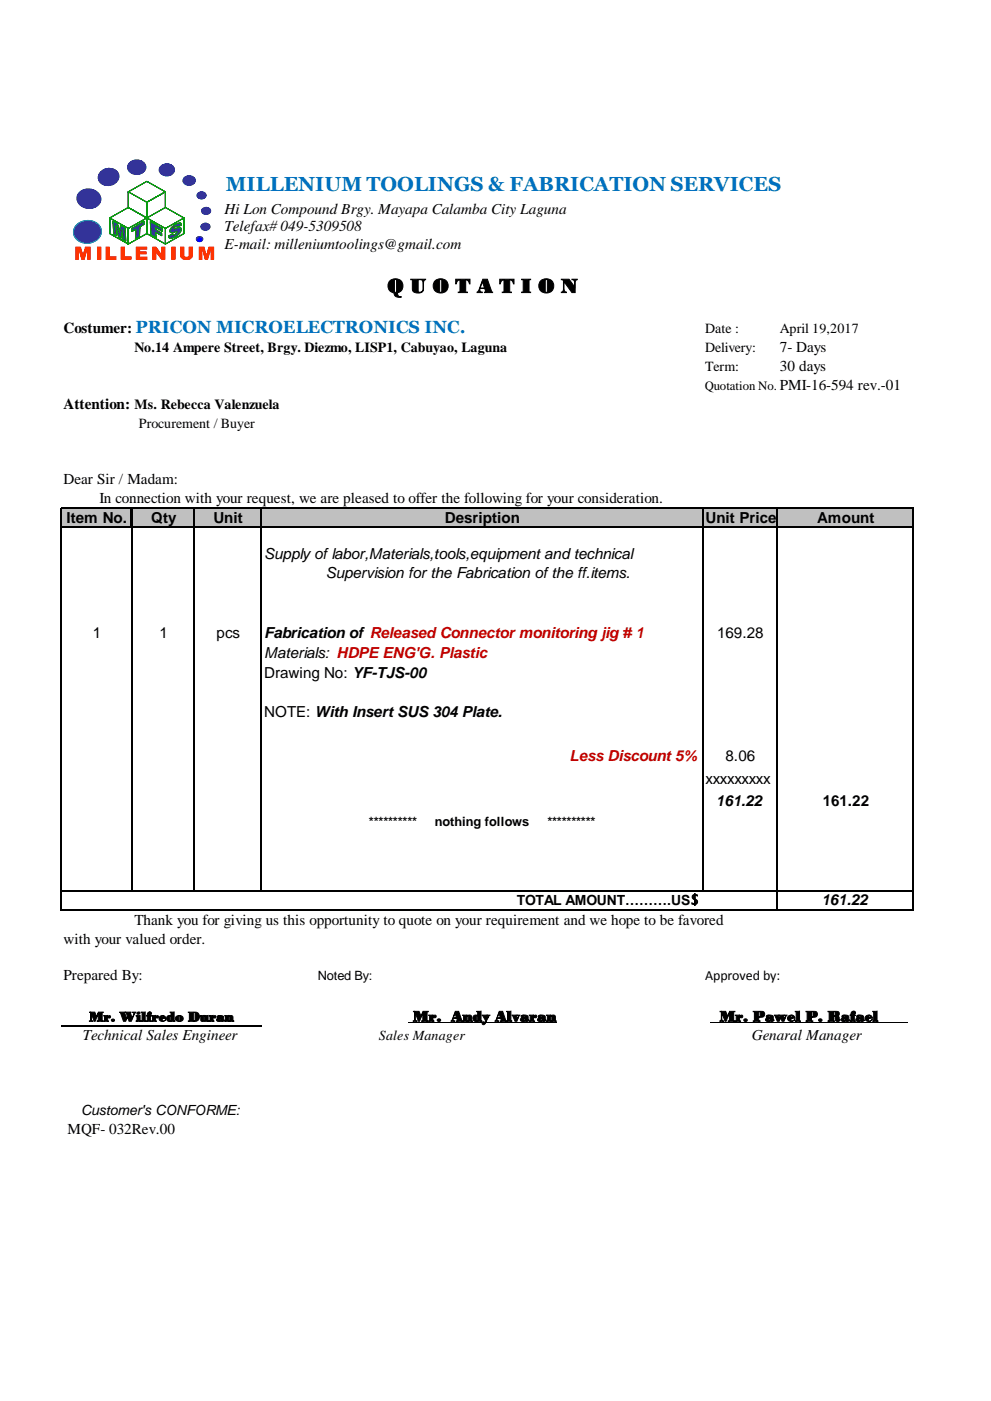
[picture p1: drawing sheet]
<svg xmlns="http://www.w3.org/2000/svg" width="210mm" height="297mm" viewBox="0 0 210 297" stroke-linecap="round" stroke-linejoin="round" font-family="sans-serif">
<path d="M13 107.6h180.5v4.2h-180.5z" fill-rule="evenodd" fill="#c0c0c0"/>
<path d="M86.5 216.7h31.4M150.4 216.7h41.8" fill="none" stroke="#000" stroke-width=".21"/>
<g fill="none" stroke="#000" stroke-width=".25">
<path d="M12.9 107.6v85.3M13 107.7h14.6M13 111.8h14.6M27.9 111.9v77M28.1 107.7h165.5M28.1 111.8h165.5M41.2 107.8v81.1M55.4 107.8v81.1M148.9 107.8v81.1M164.7 107.8v85.1M193.5 107.8v85.1M13 188.7h180.6"/>
<path d="M13 192.8h180.6M12.9 217.4h42.5"/>
</g>
<path d="M27.6 107.6h.5v4.3h-.5z" fill-rule="evenodd" fill="#000"/>
<g fill="none" stroke="#090" stroke-width=".21">
<path d="M23.3 46.2v3.3l3.9 2.2M23.3 46.2l3.9 2.2M27.2 40.6v3.4M27.2 48.4v3.3M27.2 40.6l3.9 2.3M27.2 44l7.8 4.4M27.2 40.6l3.9-2.2 3.9 2.2M27.2 44l-3.9 2.2M31.1 42.9v6.6M31.1 49.5l3.9 2.2M31.1 49.5l-3.9 2.2M35 40.6v3.4"/>
<path d="M35 48.4v3.3M35 40.6l-3.9 2.3M35 44l-7.8 4.4M35 44l4 2.2M39 46.2v3.3l-4 2.2M39 46.2l-4 2.2"/>
</g>
<path d="M23.9 46.8l.5 .3a.83 .83 0 0 1 .6 1l.3 1.1 .3-1.4 .2 .1a1.16 1.16 0 0 1 .8 1.5l.1 1.7a.93 .93 0 0 1-.7-1.2v-1.3l-.4 1.9-.5-.3-.5-2.4 .1 2.1-.6-.3z" fill-rule="evenodd" fill="#339"/>
<path d="M23.9 46.8l.5 .3a.83 .83 0 0 1 .6 1l.3 1.1 .3-1.4 .2 .1a1.16 1.16 0 0 1 .8 1.5l.1 1.7a.93 .93 0 0 1-.7-1.2v-1.3l-.4 1.9-.5-.3-.5-2.4 .1 2.1-.6-.3z" fill="none" stroke="#090" stroke-width=".21"/>
<path d="M31.9 47l2.5 1.4v.6l-1.5-.8v.4l1.3 .8 .1 .5-1.3-.7v1.1l-1-.6z" fill-rule="evenodd" fill="#339"/>
<path d="M31.9 47l2.5 1.4v.6l-1.5-.8v.4l1.3 .8 .1 .5-1.3-.7v1.1l-1-.6z" fill="none" stroke="#090" stroke-width=".21"/>
<path d="M36.4 48.1a2.44 2.44 0 0 1 1.9-.8l.1 .4-.8 .4a.4 .4 0 0 0-.5 0 .4 .4 0 0 0-.2 .4l.6-.2a.52 .52 0 0 1 .8 0 .52 .52 0 0 1 0 .7 2.88 2.88 0 0 1-2.3 1.5l-.2-.5 .8-.5v.2a.54 .54 0 0 0 .6-.1 .54 .54 0 0 0 .2-.5l-.8 .2a.47 .47 0 0 1-.6-.2 .47 .47 0 0 1 .2-.7z" fill-rule="evenodd" fill="#339"/>
<path d="M36.4 48.1a2.44 2.44 0 0 1 1.9-.8l.1 .4-.8 .4a.4 .4 0 0 0-.5 0 .4 .4 0 0 0-.2 .4l.6-.2a.52 .52 0 0 1 .8 0 .52 .52 0 0 1 0 .7 2.88 2.88 0 0 1-2.3 1.5l-.2-.5 .8-.5v.2a.54 .54 0 0 0 .6-.1 .54 .54 0 0 0 .2-.5l-.8 .2a.47 .47 0 0 1-.6-.2 .47 .47 0 0 1 .2-.7z" fill="none" stroke="#090" stroke-width=".21"/>
<path d="M28 48.4l2.5-1.5v.2a.59 .59 0 0 1-.6 .8l-.3 .2-.1 2-.8 .5 .1-2-.8 .5z" fill-rule="evenodd" fill="#339"/>
<path d="M28 48.4l2.5-1.5v.2a.59 .59 0 0 1-.6 .8l-.3 .2-.1 2-.8 .5 .1-2-.8 .5z" fill="none" stroke="#090" stroke-width=".21"/>
<g fill="#339">
<path d="M21.3 36.3a2.35 2.35 0 0 1 4 1 2.4 2.4 0 0 1-1.9 2.1 2.4 2.4 0 0 1-2.6-1.2 1.76 1.76 0 0 1 .5-1.9z" fill-rule="evenodd"/>
<path d="M27.5 34.3a2.16 2.16 0 0 1 3.5 1.1 2.08 2.08 0 0 1-2 1.7 2.08 2.08 0 0 1-2.1-1.6l.1-.4z" fill-rule="evenodd"/>
<path d="M33.9 35.2a1.83 1.83 0 0 1 3.2 .7 1.77 1.77 0 0 1-1.7 1.5 1.77 1.77 0 0 1-1.8-1.3z" fill-rule="evenodd"/>
<path d="M38.9 37.6a1.51 1.51 0 0 1 2.6 .6 1.46 1.46 0 0 1-1.4 1.2 1.46 1.46 0 0 1-1.4-1.1z" fill-rule="evenodd"/>
<path d="M41.9 40.8a1.05 1.05 0 0 1 1.2-.2 1.05 1.05 0 0 1 .6 1.1 1.06 1.06 0 0 1-1.2 .5 1.06 1.06 0 0 1-.8-1.1z" fill-rule="evenodd"/>
<path d="M41.7 50.2a.7 .7 0 0 1 1.1-.1 .7 .7 0 0 1-.2 1.1 .7 .7 0 0 1-.9-.1 .7 .7 0 0 1 0-.9z" fill-rule="evenodd"/>
<path d="M17 40.5a2.87 2.87 0 0 1 4.4 1.4 2.54 2.54 0 0 1-4 2 1.96 1.96 0 0 1-.4-3.4z" fill-rule="evenodd"/>
<path d="M16.1 47.8a3.2 3.2 0 0 1 5.3 .6 2.6 2.6 0 0 1-2.7 3.1 2.5 2.5 0 0 1-2.9-3.2z" fill-rule="evenodd"/>
</g>
<path d="M16.1 47.8a3.2 3.2 0 0 1 5.3 .6 2.6 2.6 0 0 1-2.7 3.1 2.5 2.5 0 0 1-2.9-3.2z" fill="none" stroke="#099" stroke-width=".21"/>
<g fill="#339">
<path d="M42.9 44.1a1.05 1.05 0 0 1 1.2-.2 1.05 1.05 0 0 1 .6 1.1 1.06 1.06 0 0 1-1.3 .5 1.06 1.06 0 0 1-.7-1.1z" fill-rule="evenodd"/>
<path d="M42.7 47.5a1.05 1.05 0 0 1 1.2-.2 1.05 1.05 0 0 1 .6 1 1.06 1.06 0 0 1-1.2 .6 1.06 1.06 0 0 1-.8-1.2z" fill-rule="evenodd"/>
</g>
<g fill="#f30">
<path d="M16 52.3h1.1l.5 1.6 .4-1.6h1.2v2.7h-.7v-2.1l-.6 2.1h-.6l-.6-2.1v2.1h-.7z" fill-rule="evenodd"/>
<path d="M20.6 52.3h.8v2.7h-.8z" fill-rule="evenodd"/>
<path d="M22.4 52.3h.9v2h1.4v.7h-2.3z" fill-rule="evenodd"/>
<path d="M25.6 52.3h.9v2h1.4v.7h-2.3z" fill-rule="evenodd"/>
<path d="M28.8 52.3h2.4v.6h-1.5v.4h1.4v.6h-1.4v.5h1.5v.6h-2.4z" fill-rule="evenodd"/>
<path d="M32.3 52.3h.2a.71 .71 0 0 1 1 .6l.7 .9v-1.5h.8v2.7h-.3a.71 .71 0 0 1-1-.6l-.6-.9v1.5h-.8z" fill-rule="evenodd"/>
<path d="M36.3 52.3h.9v2.7h-.9z" fill-rule="evenodd"/>
<path d="M38.1 52.3h.9v1.7a.49 .49 0 0 0 .5 .4 .49 .49 0 0 0 .5-.4v-1.7h.9v.4a2.45 2.45 0 0 1-.3 2 1.5 1.5 0 0 1-1.9 .2 1.5 1.5 0 0 1-.6-1.8z" fill-rule="evenodd"/>
<path d="M42.1 52.3h1.2l.4 1.6 .5-1.6h1.2v2.7h-.8v-2.1l-.5 2.1h-.7l-.5-2.1v2.1h-.8z" fill-rule="evenodd"/>
</g>
<g fill="#339">
<path d="M35 35a.89 .89 0 0 1 1.2-.2 .89 .89 0 0 1 .2 1.3 .89 .89 0 0 1-1.2 .1 .89 .89 0 0 1-.2-1.2z" fill-rule="evenodd"/>
<path d="M39.6 37.5a.75 .75 0 0 1 1.2-.1 .75 .75 0 0 1-.2 1.2 .75 .75 0 0 1-.9-.2 .75 .75 0 0 1-.1-.9z" fill-rule="evenodd"/>
<path d="M43.4 44.5a.6 .6 0 0 1 .7-.2 .6 .6 0 0 1 .4 .7 .6 .6 0 0 1-.8 .2 .6 .6 0 0 1-.3-.7z" fill-rule="evenodd"/>
<path d="M43.4 48a.53 .53 0 0 1 .6-.3 .53 .53 0 0 1 .3 .7 .53 .53 0 0 1-.6 .2 .53 .53 0 0 1-.3-.6z" fill-rule="evenodd"/>
<circle cx="43" cy="41.3" r=".62"/>
</g>
<circle cx="42.3" cy="50.8" r=".49" fill="#00f"/>
<g fill="none" stroke="#090" stroke-width=".21">
<path d="M23.3 46.2v3.3l3.9 2.2M23.3 46.2l3.9 2.2M27.2 40.6v3.4M27.2 48.4v3.3M27.2 40.6l3.9 2.3M27.2 44l7.8 4.4M27.2 40.6l3.9-2.2 3.9 2.2M27.2 44l-3.9 2.2M31.1 42.9v6.6M31.1 49.5l3.9 2.2M31.1 49.5l-3.9 2.2M35 40.6v3.4"/>
<path d="M35 48.4v3.3M35 40.6l-3.9 2.3M35 44l-7.8 4.4M35 44l4 2.2M39 46.2v3.3l-4 2.2M39 46.2l-4 2.2"/>
</g>
<path d="M23.9 46.8l.5 .3a.83 .83 0 0 1 .6 1l.3 1.1 .3-1.4 .2 .1a1.16 1.16 0 0 1 .8 1.5l.1 1.7a.93 .93 0 0 1-.7-1.2v-1.3l-.4 1.9-.5-.3-.5-2.4 .1 2.1-.6-.3z" fill-rule="evenodd" fill="#339"/>
<path d="M23.9 46.8l.5 .3a.83 .83 0 0 1 .6 1l.3 1.1 .3-1.4 .2 .1a1.16 1.16 0 0 1 .8 1.5l.1 1.7a.93 .93 0 0 1-.7-1.2v-1.3l-.4 1.9-.5-.3-.5-2.4 .1 2.1-.6-.3z" fill="none" stroke="#090" stroke-width=".21"/>
<path d="M31.9 47l2.5 1.4v.6l-1.5-.8v.4l1.3 .8 .1 .5-1.3-.7v1.1l-1-.6z" fill-rule="evenodd" fill="#339"/>
<path d="M31.9 47l2.5 1.4v.6l-1.5-.8v.4l1.3 .8 .1 .5-1.3-.7v1.1l-1-.6z" fill="none" stroke="#090" stroke-width=".21"/>
<path d="M36.4 48.1a2.44 2.44 0 0 1 1.9-.8l.1 .4-.8 .4a.4 .4 0 0 0-.5 0 .4 .4 0 0 0-.2 .4l.6-.2a.52 .52 0 0 1 .8 0 .52 .52 0 0 1 0 .7 2.88 2.88 0 0 1-2.3 1.5l-.2-.5 .8-.5v.2a.54 .54 0 0 0 .6-.1 .54 .54 0 0 0 .2-.5l-.8 .2a.47 .47 0 0 1-.6-.2 .47 .47 0 0 1 .2-.7z" fill-rule="evenodd" fill="#339"/>
<path d="M36.4 48.1a2.44 2.44 0 0 1 1.9-.8l.1 .4-.8 .4a.4 .4 0 0 0-.5 0 .4 .4 0 0 0-.2 .4l.6-.2a.52 .52 0 0 1 .8 0 .52 .52 0 0 1 0 .7 2.88 2.88 0 0 1-2.3 1.5l-.2-.5 .8-.5v.2a.54 .54 0 0 0 .6-.1 .54 .54 0 0 0 .2-.5l-.8 .2a.47 .47 0 0 1-.6-.2 .47 .47 0 0 1 .2-.7z" fill="none" stroke="#090" stroke-width=".21"/>
<path d="M28 48.4l2.5-1.5v.2a.59 .59 0 0 1-.6 .8l-.3 .2-.1 2-.8 .5 .1-2-.8 .5z" fill-rule="evenodd" fill="#339"/>
<g fill="none" stroke="#090" stroke-width=".21">
<path d="M23.3 46.2v3.3l3.9 2.2M23.3 46.2l3.9 2.2M27.2 40.6v3.4M27.2 48.4v3.3M27.2 40.6l3.9 2.3M27.2 44l7.8 4.4M27.2 40.6l3.9-2.2 3.9 2.2M27.2 44l-3.9 2.2M28 48.4l2.5-1.5v.2a.59 .59 0 0 1-.6 .8l-.3 .2-.1 2-.8 .5 .1-2-.8 .5zM31.1 42.9v6.6M31.1 49.5l3.9 2.2M31.1 49.5l-3.9 2.2"/>
<path d="M35 40.6v3.4M35 48.4v3.3M35 40.6l-3.9 2.3M35 44l-7.8 4.4M35 44l4 2.2M39 46.2v3.3l-4 2.2M39 46.2l-4 2.2"/>
</g>
<path d="M23.9 46.8l.5 .3a.83 .83 0 0 1 .6 1l.3 1.1 .3-1.4 .2 .1a1.16 1.16 0 0 1 .8 1.5l.1 1.7a.93 .93 0 0 1-.7-1.2v-1.3l-.4 1.9-.5-.3-.5-2.4 .1 2.1-.6-.3z" fill-rule="evenodd" fill="#339"/>
<path d="M23.9 46.8l.5 .3a.83 .83 0 0 1 .6 1l.3 1.1 .3-1.4 .2 .1a1.16 1.16 0 0 1 .8 1.5l.1 1.7a.93 .93 0 0 1-.7-1.2v-1.3l-.4 1.9-.5-.3-.5-2.4 .1 2.1-.6-.3z" fill="none" stroke="#090" stroke-width=".21"/>
<path d="M31.9 47l2.5 1.4v.6l-1.5-.8v.4l1.3 .8 .1 .5-1.3-.7v1.1l-1-.6z" fill-rule="evenodd" fill="#339"/>
<path d="M31.9 47l2.5 1.4v.6l-1.5-.8v.4l1.3 .8 .1 .5-1.3-.7v1.1l-1-.6z" fill="none" stroke="#090" stroke-width=".21"/>
<path d="M36.4 48.1a2.44 2.44 0 0 1 1.9-.8l.1 .4-.8 .4a.4 .4 0 0 0-.5 0 .4 .4 0 0 0-.2 .4l.6-.2a.52 .52 0 0 1 .8 0 .52 .52 0 0 1 0 .7 2.88 2.88 0 0 1-2.3 1.5l-.2-.5 .8-.5v.2a.54 .54 0 0 0 .6-.1 .54 .54 0 0 0 .2-.5l-.8 .2a.47 .47 0 0 1-.6-.2 .47 .47 0 0 1 .2-.7z" fill-rule="evenodd" fill="#339"/>
<path d="M36.4 48.1a2.44 2.44 0 0 1 1.9-.8l.1 .4-.8 .4a.4 .4 0 0 0-.5 0 .4 .4 0 0 0-.2 .4l.6-.2a.52 .52 0 0 1 .8 0 .52 .52 0 0 1 0 .7 2.88 2.88 0 0 1-2.3 1.5l-.2-.5 .8-.5v.2a.54 .54 0 0 0 .6-.1 .54 .54 0 0 0 .2-.5l-.8 .2a.47 .47 0 0 1-.6-.2 .47 .47 0 0 1 .2-.7z" fill="none" stroke="#090" stroke-width=".21"/>
<path d="M28 48.4l2.5-1.5v.2a.59 .59 0 0 1-.6 .8l-.3 .2-.1 2-.8 .5 .1-2-.8 .5z" fill-rule="evenodd" fill="#339"/>
<path d="M28 48.4l2.5-1.5v.2a.59 .59 0 0 1-.6 .8l-.3 .2-.1 2-.8 .5 .1-2-.8 .5z" fill="none" stroke="#090" stroke-width=".21"/>
<g fill="#339">
<path d="M21.3 36.3a2.35 2.35 0 0 1 4 1 2.4 2.4 0 0 1-1.9 2.1 2.4 2.4 0 0 1-2.6-1.2 1.76 1.76 0 0 1 .5-1.9z" fill-rule="evenodd"/>
<path d="M27.5 34.3a2.16 2.16 0 0 1 3.5 1.1 2.08 2.08 0 0 1-2 1.7 2.08 2.08 0 0 1-2.1-1.6l.1-.4z" fill-rule="evenodd"/>
<path d="M33.9 35.2a1.83 1.83 0 0 1 3.2 .7 1.77 1.77 0 0 1-1.7 1.5 1.77 1.77 0 0 1-1.8-1.3z" fill-rule="evenodd"/>
<path d="M38.9 37.6a1.51 1.51 0 0 1 2.6 .6 1.46 1.46 0 0 1-1.4 1.2 1.46 1.46 0 0 1-1.4-1.1z" fill-rule="evenodd"/>
<path d="M41.9 40.8a1.05 1.05 0 0 1 1.2-.2 1.05 1.05 0 0 1 .6 1.1 1.06 1.06 0 0 1-1.2 .5 1.06 1.06 0 0 1-.8-1.1z" fill-rule="evenodd"/>
<path d="M41.7 50.2a.7 .7 0 0 1 1.1-.1 .7 .7 0 0 1-.2 1.1 .7 .7 0 0 1-.9-.1 .7 .7 0 0 1 0-.9z" fill-rule="evenodd"/>
<path d="M17 40.5a2.87 2.87 0 0 1 4.4 1.4 2.54 2.54 0 0 1-4 2 1.96 1.96 0 0 1-.4-3.4z" fill-rule="evenodd"/>
<path d="M16.1 47.8a3.2 3.2 0 0 1 5.3 .6 2.6 2.6 0 0 1-2.7 3.1 2.5 2.5 0 0 1-2.9-3.2z" fill-rule="evenodd"/>
</g>
<path d="M16.1 47.8a3.2 3.2 0 0 1 5.3 .6 2.6 2.6 0 0 1-2.7 3.1 2.5 2.5 0 0 1-2.9-3.2z" fill="none" stroke="#099" stroke-width=".21"/>
<g fill="#339">
<path d="M42.9 44.1a1.05 1.05 0 0 1 1.2-.2 1.05 1.05 0 0 1 .6 1.1 1.06 1.06 0 0 1-1.3 .5 1.06 1.06 0 0 1-.7-1.1z" fill-rule="evenodd"/>
<path d="M42.7 47.5a1.05 1.05 0 0 1 1.2-.2 1.05 1.05 0 0 1 .6 1 1.06 1.06 0 0 1-1.2 .6 1.06 1.06 0 0 1-.8-1.2z" fill-rule="evenodd"/>
</g>
<g fill="#f30">
<path d="M16 52.3h1.1l.5 1.6 .4-1.6h1.2v2.7h-.7v-2.1l-.6 2.1h-.6l-.6-2.1v2.1h-.7z" fill-rule="evenodd"/>
<path d="M20.6 52.3h.8v2.7h-.8z" fill-rule="evenodd"/>
<path d="M22.4 52.3h.9v2h1.4v.7h-2.3z" fill-rule="evenodd"/>
<path d="M25.6 52.3h.9v2h1.4v.7h-2.3z" fill-rule="evenodd"/>
<path d="M28.8 52.3h2.4v.6h-1.5v.4h1.4v.6h-1.4v.5h1.5v.6h-2.4z" fill-rule="evenodd"/>
<path d="M32.3 52.3h.2a.71 .71 0 0 1 1 .6l.7 .9v-1.5h.8v2.7h-.3a.71 .71 0 0 1-1-.6l-.6-.9v1.5h-.8z" fill-rule="evenodd"/>
<path d="M36.3 52.3h.9v2.7h-.9z" fill-rule="evenodd"/>
<path d="M38.1 52.3h.9v1.7a.49 .49 0 0 0 .5 .4 .49 .49 0 0 0 .5-.4v-1.7h.9v.4a2.45 2.45 0 0 1-.3 2 1.5 1.5 0 0 1-1.9 .2 1.5 1.5 0 0 1-.6-1.8z" fill-rule="evenodd"/>
<path d="M42.1 52.3h1.2l.4 1.6 .5-1.6h1.2v2.7h-.8v-2.1l-.5 2.1h-.7l-.5-2.1v2.1h-.8z" fill-rule="evenodd"/>
</g>
<g fill="#339">
<path d="M35 35a.89 .89 0 0 1 1.2-.2 .89 .89 0 0 1 .2 1.3 .89 .89 0 0 1-1.2 .1 .89 .89 0 0 1-.2-1.2z" fill-rule="evenodd"/>
<path d="M39.6 37.5a.75 .75 0 0 1 1.2-.1 .75 .75 0 0 1-.2 1.2 .75 .75 0 0 1-.9-.2 .75 .75 0 0 1-.1-.9z" fill-rule="evenodd"/>
<path d="M43.4 44.5a.6 .6 0 0 1 .7-.2 .6 .6 0 0 1 .4 .7 .6 .6 0 0 1-.8 .2 .6 .6 0 0 1-.3-.7z" fill-rule="evenodd"/>
<path d="M43.4 48a.53 .53 0 0 1 .6-.3 .53 .53 0 0 1 .3 .7 .53 .53 0 0 1-.6 .2 .53 .53 0 0 1-.3-.6z" fill-rule="evenodd"/>
<circle cx="43" cy="41.3" r=".62"/>
</g>
<circle cx="42.3" cy="50.8" r=".49" fill="#00f"/>
<text font-size="4.3" fill="#0070c0" x="47.8" y="40.4">MILLENIUM TOOLINGS &amp; FABRICATION SERVICES</text>
<text font-size="4.3" x="82.1" y="62">Q U O T A T I O N</text>
<text font-size="3.7" fill="#0070c0" x="28.7" y="70.5">PRICON MICROELECTRONICS INC.</text>
<g font-size="3.2">
<text x="47.6" y="45.3">Hi Lon Compound Brgy. Mayapa Calamba City Laguna</text>
<text x="47.6" y="49">Telefax# 049-5309508</text>
<text x="47.6" y="52.7">E-mail: milleniumtoolings@gmail.com</text>
<text x="13.5" y="70.5">Costumer:</text>
<text x="165.3" y="74.5">7- Days</text>
<text x="165.3" y="78.6">30 days</text>
<text x="165.3" y="82.7">PMI-16-594 rev.-01</text>
<text x="13.5" y="86.7">Attention: Ms. Rebecca Valenzuela</text>
<text x="13.5" y="102.7">Dear Sir / Madam:</text>
<text x="21.1" y="106.6">In connection with your request, we are pleased to offer the following for your consideration.</text>
<text x="14.1" y="110.8">Item No.</text>
<text x="32" y="110.8">Qty</text>
<text x="45.2" y="110.8">Unit</text>
<text x="94.3" y="110.8">Desription</text>
<text x="149.5" y="110.9">Unit Price</text>
<text x="173.1" y="110.8">Amount</text>
<text x="56" y="118.5">Supply of labor,Materials,tools,equipment and technical</text>
<text x="69" y="122.5">Supervision for the Fabrication of the ff.items.</text>
<text x="19.7" y="135.3">1</text>
<text x="33.8" y="135.3">1</text>
<text x="45.9" y="135.3">pcs</text>
<text x="56" y="135.1">Fabrication of Released Connector monitoring jig # 1</text>
<text x="152" y="135.3">169.28</text>
<text x="56" y="139.3">Materials: HDPE ENG'G. Plastic</text>
<text x="56" y="143.6">Drawing No: YF-TJS-00</text>
<text x="56" y="151.8">NOTE: With Insert SUS 304 Plate.</text>
<text x="153.7" y="161.3">8.06</text>
<text x="149.5" y="166.2">xxxxxxxxx</text>
<text x="151.7" y="170.8">161.22</text>
<text x="174.3" y="170.8">161.22</text>
<text x="174.1" y="191.8">161.22</text>
<text x="28.5" y="195.9">Thank you for giving us this opportunity to quote on your requirement and we hope to be favored</text>
<text x="13.5" y="200">with your valued order.</text>
<text x="13.5" y="207.7">Prepared By:</text>
<text x="17.5" y="220.5">Technical Sales Engineer</text>
<text x="87.5" y="216.4">Mr. Andy Alvaran</text>
<text x="152.5" y="216.4">Mr. Pawel P. Rafael</text>
<text x="159.3" y="220.5">Genaral Manager</text>
<text x="14.3" y="240.3">MQF- 032Rev.00</text>
</g>
<text font-size="3.2" fill="#c00000" x="120.7" y="161.3">Less Discount 5%</text>
<g font-size="3">
<text x="149.4" y="70.5">Date :</text>
<text x="165.3" y="70.5">April 19,2017</text>
<text x="28.5" y="74.5">No.14 Ampere Street, Brgy. Diezmo, LISP1, Cabuyao, Laguna</text>
<text x="149.4" y="74.5">Delivery:</text>
<text x="149.4" y="78.6">Term:</text>
<text x="29.4" y="90.8">Procurement / Buyer</text>
<text x="109.5" y="191.7">TOTAL AMOUNT……….US$</text>
<text x="149.4" y="207.7">Approved by:</text>
<text x="18.9" y="216.4">Mr. Wilfredo Duran</text>
<text x="80.3" y="220.5">Sales Manager</text>
<text x="17.2" y="236.2">Customer's CONFORME:</text>
</g>
<g font-size="2.7">
<text x="149.3" y="82.7">Quotation No. :</text>
<text x="78.2" y="175.1">**********</text>
<text x="92.1" y="175.1">nothing follows</text>
<text x="116" y="175.1">**********</text>
<text x="67.3" y="207.7">Noted By:</text>
</g>
</svg>
